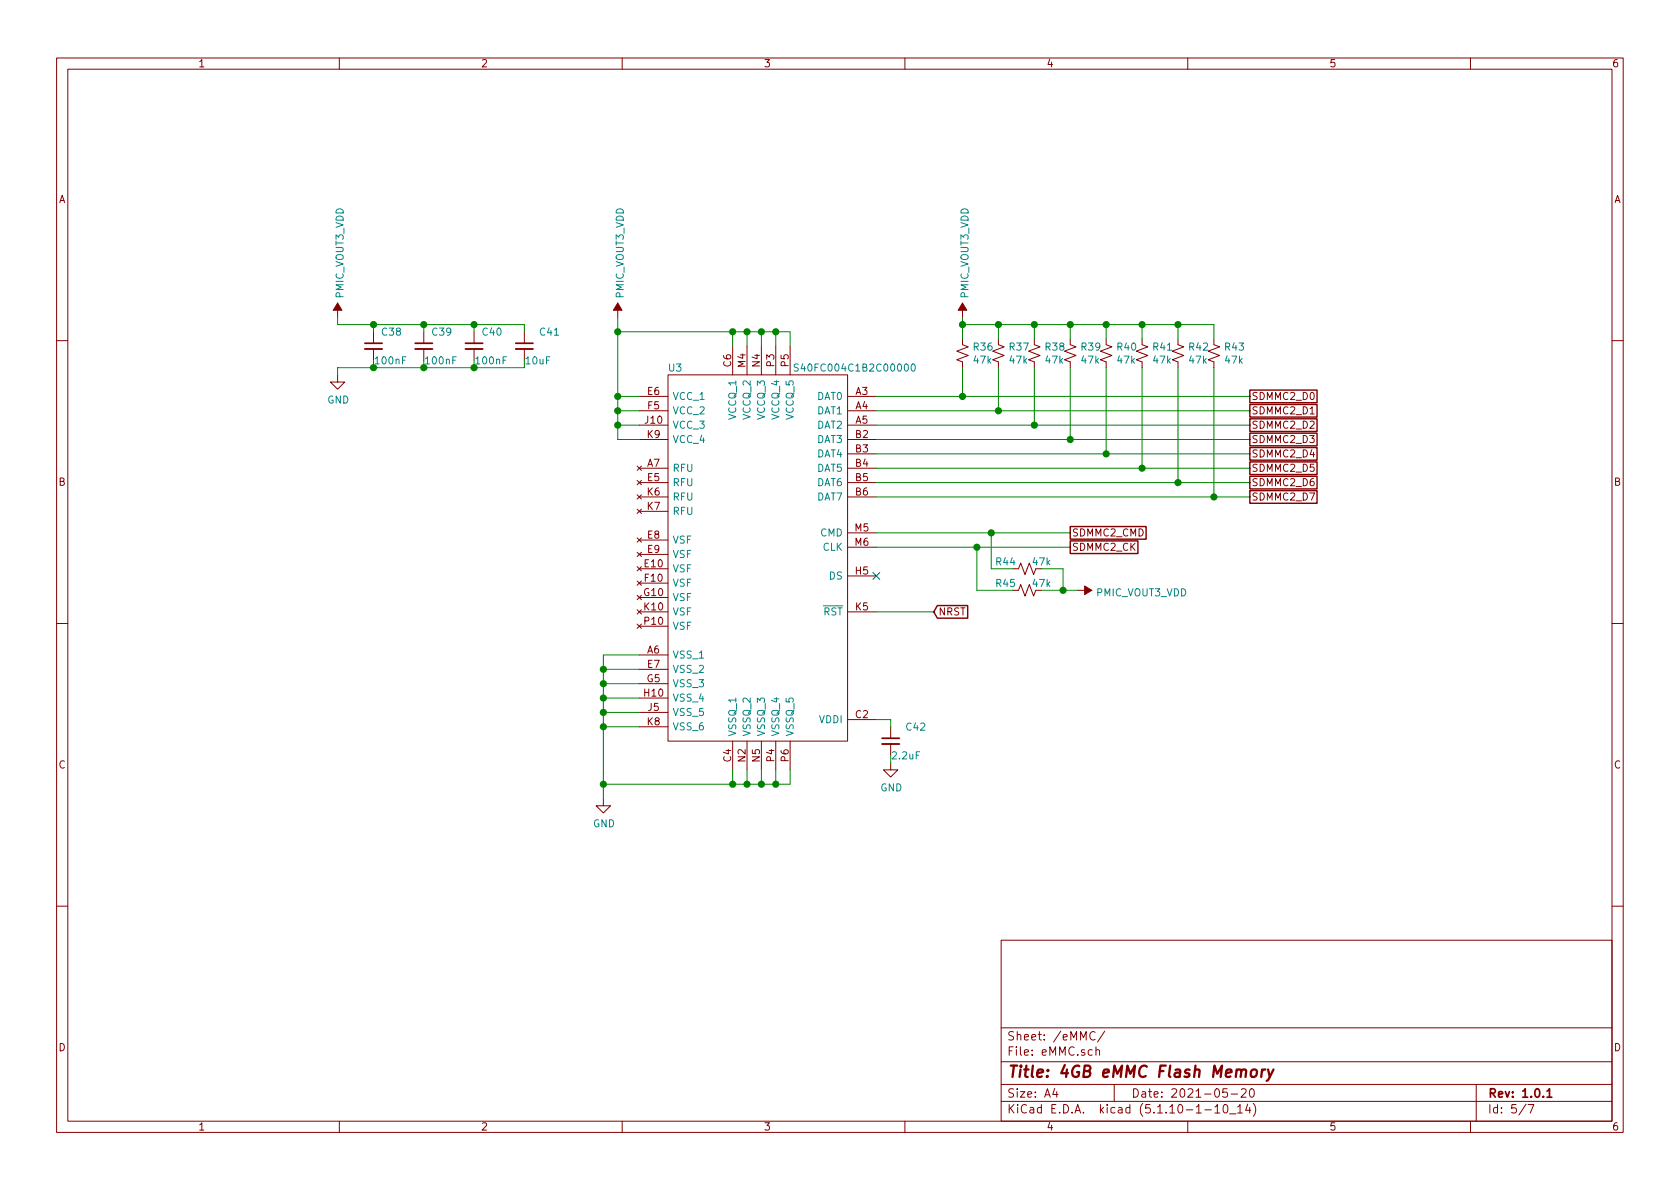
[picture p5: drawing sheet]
<svg xmlns="http://www.w3.org/2000/svg" width="297mm" height="210mm" viewBox="0 0 297 210" stroke-linecap="round" stroke-linejoin="round" font-family="sans-serif">
<g fill="none" stroke="#840000" stroke-width=".18">
<path d="M10 10.3h277v189.9h-277zM12 12.2h273v186.1h-273zM60 10.3v1.9M110 10.3v1.9M160 10.3v1.9M210 10.3v1.9M260 10.3v1.9M59.7 53.6v2.5M66 58.7v2M74.9 58.7v2M83.8 58.7v2M92.7 58.7v2"/>
<path d="M109.2 53.6v2.5M170.2 59.9v1.1l1 .3-2 .8 2 .8-2 .7 1 .4v1M170.2 53.6v2.5M176.5 59.9v1.1l1 .3-2 .8 2 .8-2 .7 1 .4v1M182.9 59.9v1.1l1 .3-2 .8 2 .8-2 .7 1 .4v1M189.2 59.9v1.1l1 .3-2 .8 2 .8-2 .7 1 .4v1M195.6 59.9v1.1l1 .3-2 .8 2 .8-2 .7 1 .4v1M201.9 59.9v1.1l1 .3-2 .8 2 .8-2 .7 1 .4v1M208.3 59.9v1.1l1 .3-2 .8 2 .8-2 .7 1 .4v1M214.6 59.9v1.1l1 .3-2 .8 2 .8-2 .7 1 .4v1M10 60.2h2M59.7 66.3v1.3h1.3l-1.3 1.2-1.3-1.2h1.3"/>
<path d="M66 61.7v2M74.9 61.7v2M83.8 61.7v2M92.7 61.7v2M113 70.1h5.1M113 72.6h5.1M113 75.2h5.1M113 77.7h5.1M118.1 66.3h31.8v64.8h-31.8zM129.5 61.2v5.1M132.1 61.2v5.1M134.6 61.2v5.1"/>
<path d="M137.2 61.2v5.1M139.7 61.2v5.1M149.9 70.1h5M149.9 72.6h5M149.9 75.2h5M149.9 77.7h5M285 60.2h2M112.6 82.4l.8 .8M112.6 85l.8 .7M112.6 95.1l.8 .8M112.6 97.7l.8 .7M112.6 87.5l.8 .8"/>
<path d="M112.6 90l.8 .8M113 82.8h5.1M113 85.3h5.1M113 87.9h5.1M113 95.5h5.1M113 98h5.1M113 90.4h5.1M113.4 82.4l-.8 .8M113.4 85l-.8 .7M113.4 95.1l-.8 .8M113.4 97.7l-.8 .7M113.4 87.5l-.8 .8"/>
<path d="M113.4 90l-.8 .8M149.9 82.8h5M149.9 80.3h5M149.9 85.3h5M149.9 87.9h5M149.9 94.2h5M149.9 96.8h5M10 110.3h2M112.6 100.2l.8 .8M112.6 102.7l.8 .8M112.6 105.3l.8 .7M112.6 107.8l.8 .8"/>
<path d="M112.6 110.4l.8 .7M113 115.8h5.1M113 100.6h5.1M113 118.4h5.1M113 103.1h5.1M113 105.7h5.1M113 108.2h5.1M113 110.7h5.1M113.4 100.2l-.8 .8M113.4 102.7l-.8 .8M113.4 105.3l-.8 .7M113.4 107.8l-.8 .8"/>
<path d="M113.4 110.4l-.8 .7M149.9 101.8h5M149.9 108.2h5M179.1 104.4h1l.4-1 .7 2 .8-2 .8 2 .3-1M179.1 100.6h1l.4-1 .7 2 .8-2 .8 2 .3-1M190.5 104.4h2.5M285 110.3h2M113 120.9h5.1M113 123.4h5.1M113 126h5.1M113 128.5h5.1M129.5 131.1v5"/>
<path d="M132.1 131.1v5M134.6 131.1v5M137.2 131.1v5M139.7 131.1v5M149.9 127.2h5M157.5 134.9v1.2h1.2l-1.2 1.3-1.3-1.3h1.3M157.5 128.5v2.1M157.5 131.6v2M106.7 141.2v1.3h1.2l-1.2 1.3-1.3-1.3h1.3M10 160.2h2M177 166.3h108v32h-108zM285 160.2h2"/>
<path d="M60 198.3v1.9M110 198.3v1.9M160 198.3v1.9M177 194.8h108M177 191.8h108M177 187.8h108M177 181.8h108M186.5 192.5l-.4 1h1M186.8 193v1M193.1 185.7l-.4-.1-.3 .3 .1 .6 .2 .1 .4-.1M193.6 182.6a.7 .7 0 0 0-.9 .2 .7 .7 0 0 0 .1 .9 .55 .55 0 0 0 .8 .1M193.8 185.7a.37 .37 0 0 1 .6 .1v.8"/>
<path d="M193.8 185.1v1.5M195.3 182.3l-1.2 2M197 191.8v3M210 198.3v1.9M213 196.3h1.2M214.8 195.8l.4-.5v1.5M214.8 196.8h.9M216.4 195.5l.3-.2a.94 .94 0 0 1 0 1.5l-.4-.3v-.6zM217 192.5h-.7l-.1 .7 .2-.1 .5 .1 .1 .2v.5l-.2 .1-.6-.1M217.4 197h1.1M217.7 193.5h1.1M218.8 195.8l.5-.5v1.5"/>
<path d="M218.8 196.8h.9M219.5 192.7l.2-.2h.3l.3 .2v.3v.2l-.9 .8h.9M220.6 195.2l-.4 1.1h1M221 195.8v1M221.1 192.6l.2-.1a.8 .8 0 0 1 .5 .8 .8 .8 0 0 1-.5 .7 1 1 0 0 1-.2-1.4zM221.6 195.1a1.71 1.71 0 0 1 0 2.3M260 198.3v1.9M261 191.8v6.5M269.8 195.2l-1.2 2M270.2 195.3h1l-.6 1.5"/>
</g>
<path d="M64.5 60.7h3.1M73.4 60.7h3.1M82.3 60.7h3M91.2 60.7h3M156 130.6h3M273.5 193l.5-.5v1.5M273.5 194h.9" fill="none" stroke="#840000" stroke-width=".3"/>
<path d="M221.3 189.3a.53 .53 0 0 1 .5-.2 .53 .53 0 0 1 .4 .4v.6a.54 .54 0 0 1-.5 .4 .54 .54 0 0 1-.6-.4zM223.2 189.1l-.2 1.3M223.7 189.1a.54 .54 0 0 0-.6 .4M224.2 189.1l.3 1.3M225.2 189.1l-.9 1.8-.3 .2" fill="none" stroke="#840000" stroke-width=".41"/>
<g fill="#840000" stroke="#840000" stroke-width=".18">
<path d="M109.2 53.6l.8 1.3h-1.5z"/>
<path d="M59.7 53.6l.8 1.3h-1.6z"/>
<path d="M191.8 103.6l1.2 .8-1.2 .8z"/>
<path d="M170.2 53.6l.7 1.3h-1.5z"/>
</g>
<path d="M64.5 61.7h3.1M73.4 61.7h3.1M82.3 61.7h3M91.2 61.7h3M156 131.6h3" fill="none" stroke="#840000" stroke-width=".33"/>
<path d="M141.1 64.4h-.4l-.2 .1v.3l.5 .3 .1 .3-.2 .2h-.5M161.2 64.5l.2-.1a.67 .67 0 0 1 .4 .6 .67 .67 0 0 1-.4 .6l-.3-.5z" fill="none" stroke="#008484" stroke-width=".18"/>
<g fill="none" stroke="#008400" stroke-width=".18">
<path d="M59.7 56.1v1.3h33v1.3M66 57.4v1.3M74.9 57.4v1.3M83.8 57.4v1.3M109.2 58.7h30.5v2.5M109.2 56.1v21.6h3.8M129.5 58.7v2.5M132.1 58.7v2.5M134.6 58.7v2.5M137.2 58.7v2.5M170.2 56.1v3.8M170.2 57.4h44.4v2.5"/>
<path d="M176.5 57.4v2.5M182.9 57.4v2.5M189.2 57.4v2.5M195.6 57.4v2.5M201.9 57.4v2.5M208.3 57.4v2.5M66 63.7v1.3M74.9 63.7v1.3M83.8 63.7v1.3M92.7 65h-33v1.3M109.2 70.1h3.8M109.2 75.2h3.8"/>
<path d="M109.2 72.6h3.8M154.9 70.1h66.1M154.9 75.2h66.1M154.9 72.6h66.1M154.9 77.7h66.1M170.2 65v5.1M176.5 65v7.6M182.9 65v10.2M189.2 65v12.7M195.6 65v15.3M201.9 65v17.8M208.3 65v20.3"/>
<path d="M214.6 65v22.9M154.9 96.8h34.3M154.9 94.2h34.3M154.9 80.3h66.1M154.9 82.8h66.1M154.9 85.3h66.1M154.9 87.9h66.1M172.7 96.8v7.6h6.4M175.3 94.2v6.4h3.8M106.7 118.4h6.3M113 115.8h-6.3v25.4M154.9 108.2h10.2"/>
<path d="M184.1 100.6h3.9v3.8M184.1 104.4h6.4M106.7 126h6.3M106.7 123.4h6.3M106.7 120.9h6.3M106.7 128.5h6.3M129.5 136.1v2.6M132.1 136.1v2.6M134.6 136.1v2.6M137.2 136.1v2.6M139.7 136.1v2.6h-33M154.9 127.2h2.6v1.3"/>
</g>
<path d="M221 69h11.9v2.2h-11.9zM221 71.5h11.9v2.3h-11.9zM221 76.6h11.9v2.2h-11.9zM221 74.1h11.9v2.2h-11.9zM221 79.1h11.9v2.3h-11.9zM189.2 95.7h12v2.2h-12zM189.2 93.1h13.4v2.2h-13.4zM221 81.7h11.9v2.2h-11.9zM221 84.2h11.9v2.3h-11.9zM221 86.8h11.9v2.2h-11.9zM165.7 107.1h5.4v2.2h-5.4l-.6-1.1z" fill="none" stroke="#840000" stroke-width=".25"/>
<g fill="#008400" stroke="#008400" stroke-width=".25">
<circle cx="109.2" cy="75.2" r=".51"/>
<circle cx="134.6" cy="138.7" r=".51"/>
<circle cx="175.3" cy="94.2" r=".51"/>
<circle cx="208.3" cy="57.4" r=".51"/>
<circle cx="201.9" cy="57.4" r=".51"/>
<circle cx="195.6" cy="57.4" r=".51"/>
<circle cx="189.2" cy="57.4" r=".51"/>
<circle cx="182.9" cy="57.4" r=".51"/>
<circle cx="176.5" cy="57.4" r=".51"/>
<circle cx="170.2" cy="57.4" r=".51"/>
<circle cx="214.6" cy="87.9" r=".51"/>
<circle cx="208.3" cy="85.3" r=".51"/>
<circle cx="201.9" cy="82.8" r=".51"/>
<circle cx="195.6" cy="80.3" r=".51"/>
<circle cx="106.7" cy="138.7" r=".51"/>
<circle cx="189.2" cy="77.7" r=".51"/>
<circle cx="129.5" cy="138.7" r=".51"/>
<circle cx="182.9" cy="75.2" r=".51"/>
<circle cx="176.5" cy="72.6" r=".51"/>
<circle cx="132.1" cy="138.7" r=".51"/>
<circle cx="170.2" cy="70.1" r=".51"/>
<circle cx="129.5" cy="58.7" r=".51"/>
<circle cx="137.2" cy="58.7" r=".51"/>
<circle cx="132.1" cy="58.7" r=".51"/>
<circle cx="134.6" cy="58.7" r=".51"/>
<circle cx="137.2" cy="138.7" r=".51"/>
<circle cx="109.2" cy="70.1" r=".51"/>
<circle cx="172.7" cy="96.8" r=".51"/>
<circle cx="106.7" cy="128.5" r=".51"/>
<circle cx="188" cy="104.4" r=".51"/>
<circle cx="109.2" cy="72.6" r=".51"/>
<circle cx="66" cy="57.4" r=".51"/>
<circle cx="106.7" cy="118.4" r=".51"/>
<circle cx="74.9" cy="57.4" r=".51"/>
<circle cx="83.8" cy="65" r=".51"/>
<circle cx="106.7" cy="120.9" r=".51"/>
<circle cx="83.8" cy="57.4" r=".51"/>
<circle cx="74.9" cy="65" r=".51"/>
<circle cx="106.7" cy="123.4" r=".51"/>
<circle cx="66" cy="65" r=".51"/>
<circle cx="109.2" cy="58.7" r=".51"/>
<circle cx="106.7" cy="126" r=".51"/>
</g>
<path d="M154.3 101.2l1.2 1.3M155.5 101.2l-1.2 1.3" fill="none" stroke="#000084" stroke-width=".18"/>
<text font-size="2.8" fill="#840000" x="178" y="190.5">Title: 4GB eMMC Flash Memory</text>
<g font-size="2.1" fill="#840000">
<text x="178" y="184">Sheet: /eMMC/</text>
<text x="178" y="186.7">File: eMMC.sch</text>
<text x="178" y="196.9">KiCad E.D.A. kicad (5.1.10-1-10_14)</text>
<text x="178" y="194.1">Size: A4</text>
<text x="200" y="194.1">Date: 2021-05-20</text>
<text x="263" y="194.1">Rev: 1.0.1</text>
<text x="263" y="196.9">Id: 5/7</text>
</g>
<g font-size="1.8" fill="#840000">
<text x="35" y="11.9">1</text>
<text x="85" y="11.9">2</text>
<text x="135" y="11.9">3</text>
<text x="185" y="11.9">4</text>
<text x="235" y="11.9">5</text>
<text x="285" y="11.9">6</text>
<text x="10.4" y="35.9">A</text>
<text x="285.4" y="35.9">A</text>
<text x="129.3" y="64.9" transform="rotate(-90 129.3 64.9)">C6</text>
<text x="131.8" y="65" transform="rotate(-90 131.8 65)">M4</text>
<text x="134.4" y="64.9" transform="rotate(-90 134.4 64.9)">N4</text>
<text x="136.9" y="64.8" transform="rotate(-90 136.9 64.8)">P3</text>
<text x="139.4" y="64.8" transform="rotate(-90 139.4 64.8)">P5</text>
<text x="114.5" y="69.8">E6</text>
<text x="151.3" y="69.8">A3</text>
<text x="221.2" y="70.7">SDMMC2_D0</text>
<text x="114.1" y="74.9">J10</text>
<text x="114.5" y="77.5">K9</text>
<text x="114.6" y="72.4">F5</text>
<text x="151.3" y="72.4">A4</text>
<text x="151.3" y="74.9">A5</text>
<text x="151.3" y="77.5">B2</text>
<text x="221.2" y="73.3">SDMMC2_D1</text>
<text x="221.2" y="75.8">SDMMC2_D2</text>
<text x="114.5" y="82.5">A7</text>
<text x="151.3" y="80">B3</text>
<text x="151.3" y="82.5">B4</text>
<text x="221.2" y="78.4">SDMMC2_D3</text>
<text x="221.2" y="80.9">SDMMC2_D4</text>
<text x="221.2" y="83.4">SDMMC2_D5</text>
<text x="10.4" y="85.9">B</text>
<text x="114.5" y="87.6">K6</text>
<text x="114.5" y="85.1">E5</text>
<text x="151.3" y="85.1">B5</text>
<text x="151.3" y="87.6">B6</text>
<text x="221.2" y="86">SDMMC2_D6</text>
<text x="221.2" y="88.5">SDMMC2_D7</text>
<text x="285.4" y="85.9">B</text>
<text x="114.5" y="90.2">K7</text>
<text x="114.5" y="95.2">E8</text>
<text x="151.2" y="94">M5</text>
<text x="189.5" y="94.9">SDMMC2_CMD</text>
<text x="114" y="100.3">E10</text>
<text x="114.5" y="97.8">E9</text>
<text x="151.2" y="96.5">M6</text>
<text x="151.3" y="101.6">H5</text>
<text x="189.5" y="97.4">SDMMC2_CK</text>
<text x="113.9" y="105.4">G10</text>
<text x="113.9" y="107.9">K10</text>
<text x="114" y="102.9">F10</text>
<text x="151.3" y="107.9">K5</text>
<text x="114" y="110.5">P10</text>
<text x="165.9" y="108.8">NRST</text>
<text x="114.5" y="115.6">A6</text>
<text x="114.5" y="118.1">E7</text>
<text x="113.9" y="123.2">H10</text>
<text x="114.4" y="120.6">G5</text>
<text x="114.6" y="125.7">J5</text>
<text x="114.5" y="128.3">K8</text>
<text x="151.3" y="127">C2</text>
<text x="10.4" y="135.9">C</text>
<text x="129.3" y="134.7" transform="rotate(-90 129.3 134.7)">C4</text>
<text x="131.8" y="134.7" transform="rotate(-90 131.8 134.7)">N2</text>
<text x="134.4" y="134.7" transform="rotate(-90 134.4 134.7)">N5</text>
<text x="136.9" y="134.7" transform="rotate(-90 136.9 134.7)">P4</text>
<text x="139.4" y="134.7" transform="rotate(-90 139.4 134.7)">P6</text>
<text x="285.4" y="135.9">C</text>
<text x="10.4" y="185.9">D</text>
<text x="285.4" y="185.9">D</text>
<text x="35" y="199.9">1</text>
<text x="85" y="199.9">2</text>
<text x="135" y="199.9">3</text>
<text x="185" y="199.9">4</text>
<text x="235" y="199.9">5</text>
<text x="285" y="199.9">6</text>
</g>
<g font-size="1.8" fill="#008484">
<text x="60.8" y="52.8" transform="rotate(-90 60.8 52.8)">PMIC_VOUT3_VDD</text>
<text x="110.3" y="52.8" transform="rotate(-90 110.3 52.8)">PMIC_VOUT3_VDD</text>
<text x="171.2" y="52.8" transform="rotate(-90 171.2 52.8)">PMIC_VOUT3_VDD</text>
<text x="67.6" y="59.4">C38</text>
<text x="76.5" y="59.4">C39</text>
<text x="85.4" y="59.4">C40</text>
<text x="95.5" y="59.4">C41</text>
<text x="66.5" y="64.4">100nF</text>
<text x="75.4" y="64.4">100nF</text>
<text x="84.3" y="64.4">100nF</text>
<text x="118.3" y="65.7">U3</text>
<text x="141.6" y="65.7">S40FC004C1B2C00000</text>
<text x="172.2" y="62">R36</text>
<text x="172.2" y="64.3">47k</text>
<text x="178.5" y="62">R37</text>
<text x="178.6" y="64.3">47k</text>
<text x="184.9" y="62">R38</text>
<text x="184.9" y="64.3">47k</text>
<text x="191.2" y="62">R39</text>
<text x="191.3" y="64.3">47k</text>
<text x="197.6" y="62">R40</text>
<text x="197.6" y="64.3">47k</text>
<text x="203.9" y="62">R41</text>
<text x="204" y="64.3">47k</text>
<text x="210.3" y="62">R42</text>
<text x="210.3" y="64.3">47k</text>
<text x="216.6" y="62">R43</text>
<text x="216.7" y="64.3">47k</text>
<text x="57.9" y="71.4">GND</text>
<text x="118.9" y="70.7">VCC_1</text>
<text x="144.5" y="70.7">DAT0</text>
<text x="118.9" y="73.3">VCC_2</text>
<text x="118.9" y="75.8">VCC_3</text>
<text x="130.2" y="74.1" transform="rotate(-90 130.2 74.1)">VCCQ_1</text>
<text x="132.7" y="74.1" transform="rotate(-90 132.7 74.1)">VCCQ_2</text>
<text x="135.3" y="74.1" transform="rotate(-90 135.3 74.1)">VCCQ_3</text>
<text x="137.8" y="74.1" transform="rotate(-90 137.8 74.1)">VCCQ_4</text>
<text x="140.3" y="74.1" transform="rotate(-90 140.3 74.1)">VCCQ_5</text>
<text x="144.5" y="73.3">DAT1</text>
<text x="144.5" y="75.8">DAT2</text>
<text x="118.9" y="83.4">RFU</text>
<text x="118.9" y="78.4">VCC_4</text>
<text x="144.5" y="78.4">DAT3</text>
<text x="144.5" y="80.9">DAT4</text>
<text x="144.5" y="83.4">DAT5</text>
<text x="118.9" y="86">RFU</text>
<text x="118.9" y="88.5">RFU</text>
<text x="144.5" y="86">DAT6</text>
<text x="144.5" y="88.5">DAT7</text>
<text x="118.9" y="91.1">RFU</text>
<text x="145.1" y="94.9">CMD</text>
<text x="118.9" y="101.2">VSF</text>
<text x="118.9" y="96.1">VSF</text>
<text x="118.9" y="98.7">VSF</text>
<text x="145.5" y="97.4">CLK</text>
<text x="176.2" y="100">R44</text>
<text x="182.7" y="100">47k</text>
<text x="118.9" y="103.8">VSF</text>
<text x="118.9" y="106.3">VSF</text>
<text x="146.6" y="102.5">DS</text>
<text x="176.2" y="103.8">R45</text>
<text x="182.7" y="103.8">47k</text>
<text x="193.9" y="105.5">PMIC_VOUT3_VDD</text>
<text x="118.9" y="108.8">VSF</text>
<text x="118.9" y="111.4">VSF</text>
<text x="145.6" y="108.8">RST</text>
<text x="118.9" y="116.5">VSS_1</text>
<text x="118.9" y="119">VSS_2</text>
<text x="118.9" y="121.5">VSS_3</text>
<text x="118.9" y="124.1">VSS_4</text>
<text x="118.9" y="126.6">VSS_5</text>
<text x="118.9" y="129.2">VSS_6</text>
<text x="130.2" y="130.3" transform="rotate(-90 130.2 130.3)">VSSQ_1</text>
<text x="132.7" y="130.3" transform="rotate(-90 132.7 130.3)">VSSQ_2</text>
<text x="135.3" y="130.3" transform="rotate(-90 135.3 130.3)">VSSQ_3</text>
<text x="137.8" y="130.3" transform="rotate(-90 137.8 130.3)">VSSQ_4</text>
<text x="140.3" y="130.3" transform="rotate(-90 140.3 130.3)">VSSQ_5</text>
<text x="144.9" y="127.9">VDDI</text>
<text x="160.3" y="129.2">C42</text>
<text x="155.7" y="139.9">GND</text>
<text x="104.9" y="146.3">GND</text>
</g>
<g font-size="1.8" fill="#008400">
<text x="93" y="64.4">10uF</text>
<text x="157.9" y="134.3">2.2uF</text>
</g>
</svg>
